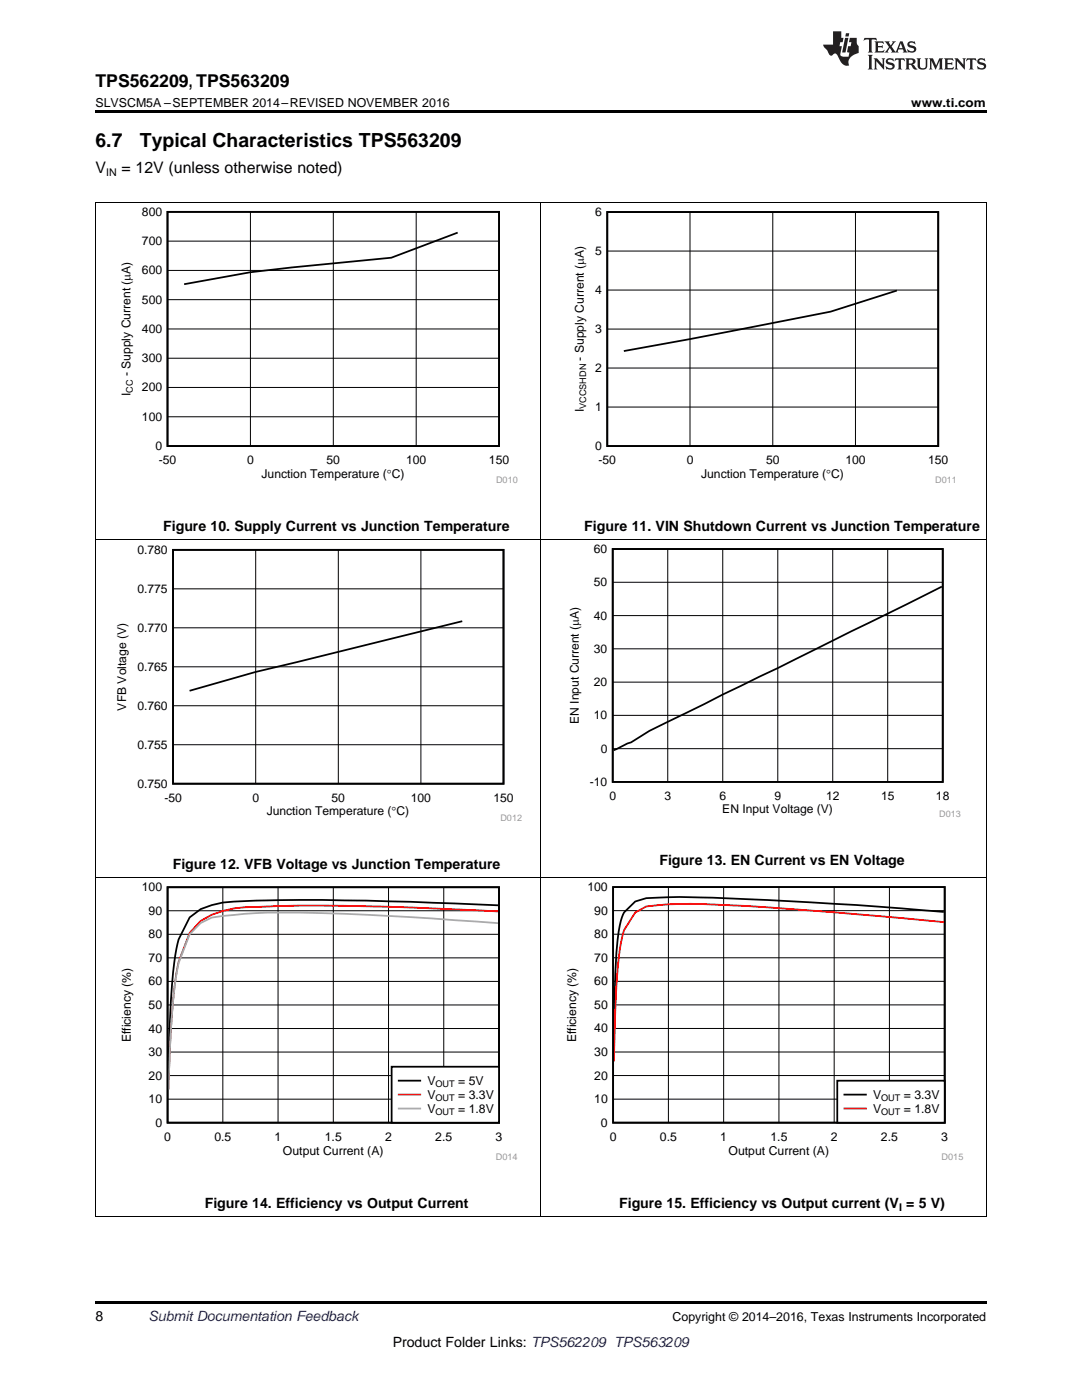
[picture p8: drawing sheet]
<svg xmlns="http://www.w3.org/2000/svg" width="216mm" height="279mm" viewBox="0 0 216 279" stroke-linecap="round" stroke-linejoin="round" font-family="sans-serif">
<path d="M19 259.7h177.8v.5h-177.8z" fill="#000"/>
<path d="M19.1 175.2v67.7M107.9 175.2v67.7M196.8 175.2v67.7M19 242.8h177.8" fill="none" stroke="#000" stroke-width=".2"/>
<path d="M23.7 176.1h79.6v55.4h-79.6z" fill-rule="evenodd" fill="#fff"/>
<path d="M33.4 177.1h66.2v47h-66.2zM99.4 180.7a636.7 636.7 0 0 0-50.5-.9 20.2 20.2 0 0 0-8.9 1.6l-2.2 1.7-2.2 4.4-.6 3.1a188.1 188.1 0 0 0-1.4 23v.5" fill="none" stroke="#000" stroke-width=".35"/>
<g fill="none" stroke="#000" stroke-width=".2">
<path d="M44.5 177.1v47M55.5 177.1v47M66.5 177.1v47M77.5 177.1v47M88.5 177.1v47M33.4 195.9h66.2M33.4 191.2h66.2M33.4 186.5h66.2M33.4 181.8h66.2M33.4 219.4h66.2M33.4 214.7h66.2M33.4 210h66.2"/>
<path d="M33.4 205.3h66.2M33.4 200.6h66.2"/>
</g>
<path d="M99.4 181.9a558.8 558.8 0 0 0-46.1-1 29.2 29.2 0 0 0-11 1.7l-2.3 1.2-2.2 2.4-2.2 5.8a104.6 104.6 0 0 0-1.7 17.7l-.3 7.7" fill="none" stroke="#f00" stroke-width=".35"/>
<path d="M99.4 184.2a600.1 600.1 0 0 0-46.1-2.1l-4.4 .3-6.6 .7-2.3 1.1-2.2 2.3-2.2 5.7a102.6 102.6 0 0 0-1.7 17.7l-.3 7.6" fill="none" stroke="#aaa" stroke-width=".35"/>
<path d="M78.1 212.9h21.5v11.2h-21.5z" fill-rule="evenodd" fill="#fff"/>
<path d="M78.1 212.9h21.5v11.2h-21.5zM79.6 215.7h4.3" fill="none" stroke="#000" stroke-width=".35"/>
<path d="M79.6 218.5h4.3" fill="none" stroke="#f00" stroke-width=".35"/>
<path d="M79.6 221.2h4.3" fill="none" stroke="#aaa" stroke-width=".35"/>
<path d="M112.6 176.1h79.6v55.4h-79.6z" fill-rule="evenodd" fill="#fff"/>
<path d="M122.3 177h66.2v47.1h-66.2zM188.3 182a846.8 846.8 0 0 0-52.7-3l-6.6 .2-2.2 .7-2.3 2.2-.6 1.7a43.5 43.5 0 0 0-1.1 10.4l-.3 11.3" fill="none" stroke="#000" stroke-width=".35"/>
<g fill="none" stroke="#000" stroke-width=".2">
<path d="M133.4 177v47.1M144.4 177v47.1M155.4 177v47.1M166.5 177v47.1M177.5 177v47.1M122.3 195.8h66.2M122.3 191.1h66.2M122.3 186.4h66.2M122.3 181.7h66.2M122.3 219.4h66.2M122.3 214.6h66.2M122.3 210h66.2"/>
<path d="M122.3 205.3h66.2M122.3 200.5h66.2"/>
</g>
<path d="M188.3 184l-8.6-.8a728.8 728.8 0 0 0-41.9-2.8 59.5 59.5 0 0 0-8.8 .5l-2.2 1.2-2.3 3.5-.8 3.9a177.7 177.7 0 0 0-1.2 21.8v.6" fill="none" stroke="#f00" stroke-width=".35"/>
<path d="M167.1 215.7h21.4v8.4h-21.4z" fill-rule="evenodd" fill="#fff"/>
<path d="M167.1 215.7h21.4v8.4h-21.4zM168.5 218.5h4.3" fill="none" stroke="#000" stroke-width=".35"/>
<path d="M168.5 221.2h4.3" fill="none" stroke="#f00" stroke-width=".35"/>
<path d="M19.1 107.8v67.4M107.9 107.8v67.4M196.8 107.8v67.4M19 175.1h177.8" fill="none" stroke="#000" stroke-width=".2"/>
<path d="M22.9 108.8h81.2v55h-81.2z" fill-rule="evenodd" fill="#fff"/>
<path d="M34.5 109.7h66v46.7h-66zM92.2 124l-41.2 10.1-13.2 3.8" fill="none" stroke="#000" stroke-width=".35"/>
<path d="M34.5 117.5h66M51 109.7v46.7M67.5 109.7v46.7M84 109.7v46.7M34.5 133.1h66M34.5 125.3h66M34.5 148.6h66M34.5 140.8h66" fill="none" stroke="#000" stroke-width=".2"/>
<path d="M113.2 108.6h78.4v54.5h-78.4z" fill-rule="evenodd" fill="#fff"/>
<path d="M122.3 109.6h65.8v46.4h-65.8zM187.9 117.1l-58.3 28.8-3.7 2.3-.7 .2-2.8 1.3" fill="none" stroke="#000" stroke-width=".35"/>
<g fill="none" stroke="#000" stroke-width=".2">
<path d="M19.1 40.4v67.4M107.9 40.4v67.4M196.8 40.4v67.4M19 107.8h177.8M122.3 116.2h65.8M133.2 109.6v46.5M144.2 109.6v46.5M155.2 109.6v46.5M166.2 109.6v46.5M177.1 109.6v46.5M122.3 136.1h65.8M122.3 129.5h65.8"/>
<path d="M122.3 122.9h65.8M122.3 149.4h65.8M122.3 142.8h65.8"/>
</g>
<path d="M23.7 41.4h79.6v55h-79.6z" fill-rule="evenodd" fill="#fff"/>
<path d="M33.4 42.3h66.2v46.7h-66.2zM91.3 46.4l-13.2 5-19.9 2-8.2 .9-13.3 2.4" fill="none" stroke="#000" stroke-width=".35"/>
<path d="M33.4 59.8h66.2M33.4 54h66.2M33.4 48.1h66.2M50 42.3v46.7M66.5 42.3v46.7M83 42.3v46.7M33.4 77.3h66.2M33.4 71.5h66.2M33.4 65.7h66.2M33.4 83.2h66.2" fill="none" stroke="#000" stroke-width=".2"/>
<path d="M114.2 41.4h76.4v55h-76.4z" fill-rule="evenodd" fill="#fff"/>
<path d="M121.2 42.3h66v46.7h-66zM179 58l-13.3 4.2-28 5.5-13.2 2.4" fill="none" stroke="#000" stroke-width=".35"/>
<path d="M19 40.4h177.8M121.2 57.9h66M121.2 50.1h66M137.7 42.3v46.7M154.2 42.3v46.7M170.7 42.3v46.7M121.2 73.5h66M121.2 65.7h66M121.2 81.2h66" fill="none" stroke="#000" stroke-width=".2"/>
<path d="M19 22h177.8v.5h-177.8z" fill="#000"/>
<g fill="#231f20">
<path d="M172.5 7.6l-.1 .5 .4-.2h.6v.1v2.1l-.2 .4h.9l-.2-.4v-2.1l.1-.1h.5l.5 .2-.2-.5zM174.5 8.3l.2 .3v1.5l-.2 .4h1.8l.2-.6a1.04 1.04 0 0 1-1.3 .2v-.7h.6l.3 .2v-.6l-.3 .2h-.6v-.6l.8-.1 .4 .3-.2-.5zM176.5 8.3l.9 1.1-.9 1.1h.8l-.2-.2 .4-.7 .5 .7-.2 .2h1.5l-.2-.2 .2-.4h.9l.1 .4-.2 .2h1l-.3-.3-.7-1.9h-.5l-.9 2-.8-1 .9-1h-.8l.1 .3-.4 .5-.3-.6 .1-.2zM179.7 8.6l.4 1h-.7zM181.3 8.4a.63 .63 0 0 0-.2 .7 .63 .63 0 0 0 .6 .4l.6 .2 .1 .2a.75 .75 0 0 1-.7 .4 .75 .75 0 0 1-.6-.5l.1 .7 .1-.1a1.11 1.11 0 0 0 1.5-.6 1.13 1.13 0 0 0-1.2-.8l-.1-.4a1.04 1.04 0 0 1 1.2 .2l-.2-.5-.2 .1-.4-.2zM173.2 10.9l.2 .4v2.2l-.2 .4h1l-.3-.4v-2.2l.3-.4zM174.3 11.6l.3 .4v1.5l-.3 .4h.8l-.2-.4v-1.3l1.5 1.7v-1.9l.2-.4h-.7l.2 .4v.9l-1.1-1.3zM177 11.8a.62 .62 0 0 0-.2 .7 .62 .62 0 0 0 .6 .4l.6 .1 .1 .3a.76 .76 0 0 1-.7 .3 .76 .76 0 0 1-.7-.4l.2 .7 .1-.1a1.11 1.11 0 0 0 1.5-.6 1.13 1.13 0 0 0-1.2-.8l-.1-.4a1.04 1.04 0 0 1 1.2 .2l-.2-.6-.2 .1-.5-.1zM178.7 11.6l-.2 .6a.61 .61 0 0 1 .8-.3v1.6l-.2 .4h.9l-.2-.4v-1.6a.63 .63 0 0 1 .7 .3l-.1-.6zM180.6 11.6l.3 .4v1.5l-.3 .4h1l-.2-.2-.1-.8 .6 .2a.76 .76 0 0 0 1.2 .7l-1-1a.58 .58 0 0 0 .6-.5 .58 .58 0 0 0-.5-.6zM181.4 11.9h.1a.45 .45 0 0 1 .5 .1 .45 .45 0 0 1 .1 .5l-.8 .2zM182.9 11.6l.2 .2a2.17 2.17 0 0 0 .3 1.9 .99 .99 0 0 0 1.6-.6v-1.1l.2-.4h-.7l.2 .2a1.92 1.92 0 0 1-.2 1.8 .6 .6 0 0 1-.9-.5v-1.1l.2-.4zM185.4 11.6l.2 .4v1.5l-.2 .4h.7l-.2-.4v-1.4l.8 1.8 .8-1.8v1.4l-.2 .4h.9l-.2-.4v-1.5l.2-.4h-.8l-.6 1.5-.6-1.5zM188.4 11.6l.2 .4v1.5l-.2 .4h1.8l.1-.6a1.04 1.04 0 0 1-1.2 .1v-.6h.5l.4 .2v-.6l-.4 .2h-.5v-.7h.8l.3 .3-.1-.6zM190.5 11.6l.2 .4v1.5l-.2 .4h.7l-.2-.4v-1.3l1.5 1.7v-1.9l.2-.4h-.7l.2 .4v.9l-1.1-1.3zM192.9 11.6l-.1 .6a.61 .61 0 0 1 .7-.3l.1 1.6-.3 .4h1l-.3-.4 .1-1.6a.63 .63 0 0 1 .7 .3l-.1-.6zM195.2 11.8a.62 .62 0 0 0-.2 .7 .62 .62 0 0 0 .6 .4l.6 .1 .1 .3a.76 .76 0 0 1-.7 .3 .76 .76 0 0 1-.6-.4l.1 .7 .1-.1a1.11 1.11 0 0 0 1.6-.6 1.13 1.13 0 0 0-1.3-.8l-.1-.4a1.04 1.04 0 0 1 1.2 .2l-.1-.6-.2 .1-.5-.1z"/>
<path d="M166.2 6.3v2.6h-1.9v.4l.8 .9a.91 .91 0 0 0 1 .8 .56 .56 0 0 1 .5-.3 .56 .56 0 0 1 .5 .3l.4 .8a1.53 1.53 0 0 0 1.9 1.2 1.54 1.54 0 0 1 1-2.1l.9-.3v-1.4a1.52 1.52 0 0 1-.4-1.6h-1.3l-.2 .8h.5l-.2 .8h-.5l-.1 1v.2l.4 .1-.2 .8a1.93 1.93 0 0 1-1.6-.3l.3-1.8h-.5l.2-.8h.4l.2-.8h-.4v-1.3zM168.6 7.6l-.6 2.9h.7l.6-2.9zM168.8 6.6l-.1 .7h.6l.2-.7z"/>
</g>
<g font-size="3.9">
<text x="19" y="29.3">6.7</text>
<text x="27.9" y="29.3">Typical Characteristics TPS563209</text>
</g>
<text font-size="3.5" x="19" y="17.3">TPS562209, TPS563209</text>
<g font-size="3.2">
<text x="19" y="34.4">V</text>
<text x="24.2" y="34.4">= 12V (unless otherwise noted)</text>
</g>
<g font-size="2.8">
<text x="32.6" y="106">Figure 10. Supply Current vs Junction Temperature</text>
<text x="116.6" y="106">Figure 11. VIN Shutdown Current vs Junction Temperature</text>
<text x="34.5" y="173.4">Figure 12. VFB Voltage vs Junction Temperature</text>
<text x="131.6" y="172.7">Figure 13. EN Current vs EN Voltage</text>
<text x="40.9" y="241.1">Figure 14. Efficiency vs Output Current</text>
<text x="123.5" y="241.1">Figure 15. Efficiency vs Output current (V = 5 V)</text>
<text x="19" y="263.6">8</text>
<text x="78.4" y="268.9">Product Folder Links: TPS562209 TPS563209</text>
</g>
<text font-size="2.8" fill="#0000c8" x="29.6" y="263.6">Submit Documentation Feedback</text>
<g font-size="2.5">
<text x="19" y="21.4">SLVSCM5A –SEPTEMBER 2014–REVISED NOVEMBER 2016</text>
<text x="181.8" y="21.4">www.ti.com</text>
<text x="134.2" y="263.6">Copyright © 2014–2016, Texas Instruments Incorporated</text>
</g>
<g font-size="2.4">
<text x="28.3" y="43.1">800</text>
<text x="118.8" y="43.1">6</text>
<text x="28.3" y="48.9">700</text>
<text x="118.8" y="50.9">5</text>
<text x="28.3" y="54.8">600</text>
<text x="118.8" y="58.7">4</text>
<text x="28.3" y="60.6">500</text>
<text x="28.3" y="66.4">400</text>
<text x="116.5" y="72" transform="rotate(-90 116.5 72)">- Supply Current (PA)</text>
<text x="118.8" y="66.5">3</text>
<text x="26.1" y="75.1" transform="rotate(-90 26.1 75.1)">- Supply Current (PA)</text>
<text x="28.3" y="72.3">300</text>
<text x="118.8" y="74.2">2</text>
<text x="26.1" y="79.1" transform="rotate(-90 26.1 79.1)">I</text>
<text x="28.3" y="84">100</text>
<text x="28.3" y="78.1">200</text>
<text x="116.5" y="82.3" transform="rotate(-90 116.5 82.3)">I</text>
<text x="118.8" y="82">1</text>
<text x="31" y="89.8">0</text>
<text x="118.8" y="89.8">0</text>
<text x="31.7" y="92.6">-50</text>
<text x="49.3" y="92.6">0</text>
<text x="52.2" y="95.3">Junction Temperature (qC)</text>
<text x="65.2" y="92.6">50</text>
<text x="81" y="92.6">100</text>
<text x="97.6" y="92.6">150</text>
<text x="119.4" y="92.6">-50</text>
<text x="137" y="92.6">0</text>
<text x="139.9" y="95.3">Junction Temperature (qC)</text>
<text x="152.9" y="92.6">50</text>
<text x="168.7" y="92.6">100</text>
<text x="185.2" y="92.6">150</text>
<text x="27.4" y="110.5">0.780</text>
<text x="118.5" y="110.4">60</text>
<text x="27.4" y="118.3">0.775</text>
<text x="118.5" y="117">50</text>
<text x="118.5" y="123.6">40</text>
<text x="27.4" y="126.1">0.770</text>
<text x="118.5" y="130.3">30</text>
<text x="27.4" y="133.9">0.765</text>
<text x="118.5" y="136.9">20</text>
<text x="25.2" y="141.8" transform="rotate(-90 25.2 141.8)">VFB Voltage (V)</text>
<text x="27.4" y="141.6">0.760</text>
<text x="118.5" y="143.6">10</text>
<text x="27.4" y="149.4">0.755</text>
<text x="115.5" y="144.5" transform="rotate(-90 115.5 144.5)">EN Input Current (PA)</text>
<text x="119.9" y="150.2">0</text>
<text x="27.4" y="157.2">0.750</text>
<text x="32.8" y="160">-50</text>
<text x="50.4" y="160">0</text>
<text x="66.2" y="160">50</text>
<text x="82" y="160">100</text>
<text x="98.5" y="160">150</text>
<text x="117.7" y="156.8">-10</text>
<text x="121.6" y="159.6">0</text>
<text x="132.6" y="159.6">3</text>
<text x="143.6" y="159.6">6</text>
<text x="154.5" y="159.6">9</text>
<text x="164.8" y="159.6">12</text>
<text x="175.8" y="159.6">15</text>
<text x="186.8" y="159.6">18</text>
<text x="53.2" y="162.7">Junction Temperature (qC)</text>
<text x="144.1" y="162.3">EN Input Voltage (V)</text>
<text x="28.3" y="177.9">100</text>
<text x="117.2" y="177.8">100</text>
<text x="29.7" y="182.6">90</text>
<text x="118.6" y="182.5">90</text>
<text x="29.7" y="192">70</text>
<text x="29.7" y="187.3">80</text>
<text x="118.6" y="191.9">70</text>
<text x="118.6" y="187.2">80</text>
<text x="29.7" y="196.7">60</text>
<text x="118.6" y="196.6">60</text>
<text x="29.7" y="201.4">50</text>
<text x="118.6" y="201.3">50</text>
<text x="26.1" y="208" transform="rotate(-90 26.1 208)">Efficiency (%)</text>
<text x="29.7" y="206.1">40</text>
<text x="115" y="208" transform="rotate(-90 115 208)">Efficiency (%)</text>
<text x="118.6" y="206.1">40</text>
<text x="29.7" y="215.5">20</text>
<text x="29.7" y="210.8">30</text>
<text x="118.6" y="215.4">20</text>
<text x="118.6" y="210.7">30</text>
<text x="29.7" y="220.2">10</text>
<text x="85.3" y="216.5">V</text>
<text x="85.3" y="219.3">V</text>
<text x="91.4" y="216.5">= 5V</text>
<text x="91.4" y="219.3">= 3.3V</text>
<text x="118.6" y="220.2">10</text>
<text x="174.2" y="219.3">V</text>
<text x="180.3" y="219.3">= 3.3V</text>
<text x="31" y="224.9">0</text>
<text x="32.8" y="227.6">0</text>
<text x="42.8" y="227.6">0.5</text>
<text x="54.8" y="227.6">1</text>
<text x="64.8" y="227.6">1.5</text>
<text x="76.8" y="227.6">2</text>
<text x="85.3" y="222.1">V</text>
<text x="86.9" y="227.6">2.5</text>
<text x="91.4" y="222.1">= 1.8V</text>
<text x="98.9" y="227.6">3</text>
<text x="119.9" y="224.9">0</text>
<text x="121.7" y="227.6">0</text>
<text x="131.7" y="227.6">0.5</text>
<text x="143.7" y="227.6">1</text>
<text x="153.7" y="227.6">1.5</text>
<text x="165.8" y="227.6">2</text>
<text x="174.2" y="222.1">V</text>
<text x="175.8" y="227.6">2.5</text>
<text x="180.3" y="222.1">= 1.8V</text>
<text x="187.8" y="227.6">3</text>
<text x="56.5" y="230.4">Output Current (A)</text>
<text x="145.4" y="230.4">Output Current (A)</text>
</g>
<g font-size="2.1">
<text x="21.2" y="35.1">IN</text>
<text x="179.4" y="241.7">I</text>
</g>
<g font-size="1.8">
<text x="26.5" y="78.4" transform="rotate(-90 26.5 78.4)">CC</text>
<text x="116.9" y="81.6" transform="rotate(-90 116.9 81.6)">VCCSHDN</text>
<text x="86.9" y="217">OUT</text>
<text x="86.9" y="219.7">OUT</text>
<text x="175.8" y="219.7">OUT</text>
<text x="86.9" y="222.5">OUT</text>
<text x="175.8" y="222.5">OUT</text>
</g>
<g font-size="1.8" fill="#999">
<text x="99" y="96.4">D010</text>
<text x="186.6" y="96.4">D011</text>
<text x="99.9" y="163.8">D012</text>
<text x="187.4" y="163.1">D013</text>
<text x="99" y="231.5">D014</text>
<text x="187.9" y="231.5">D015</text>
</g>
</svg>
